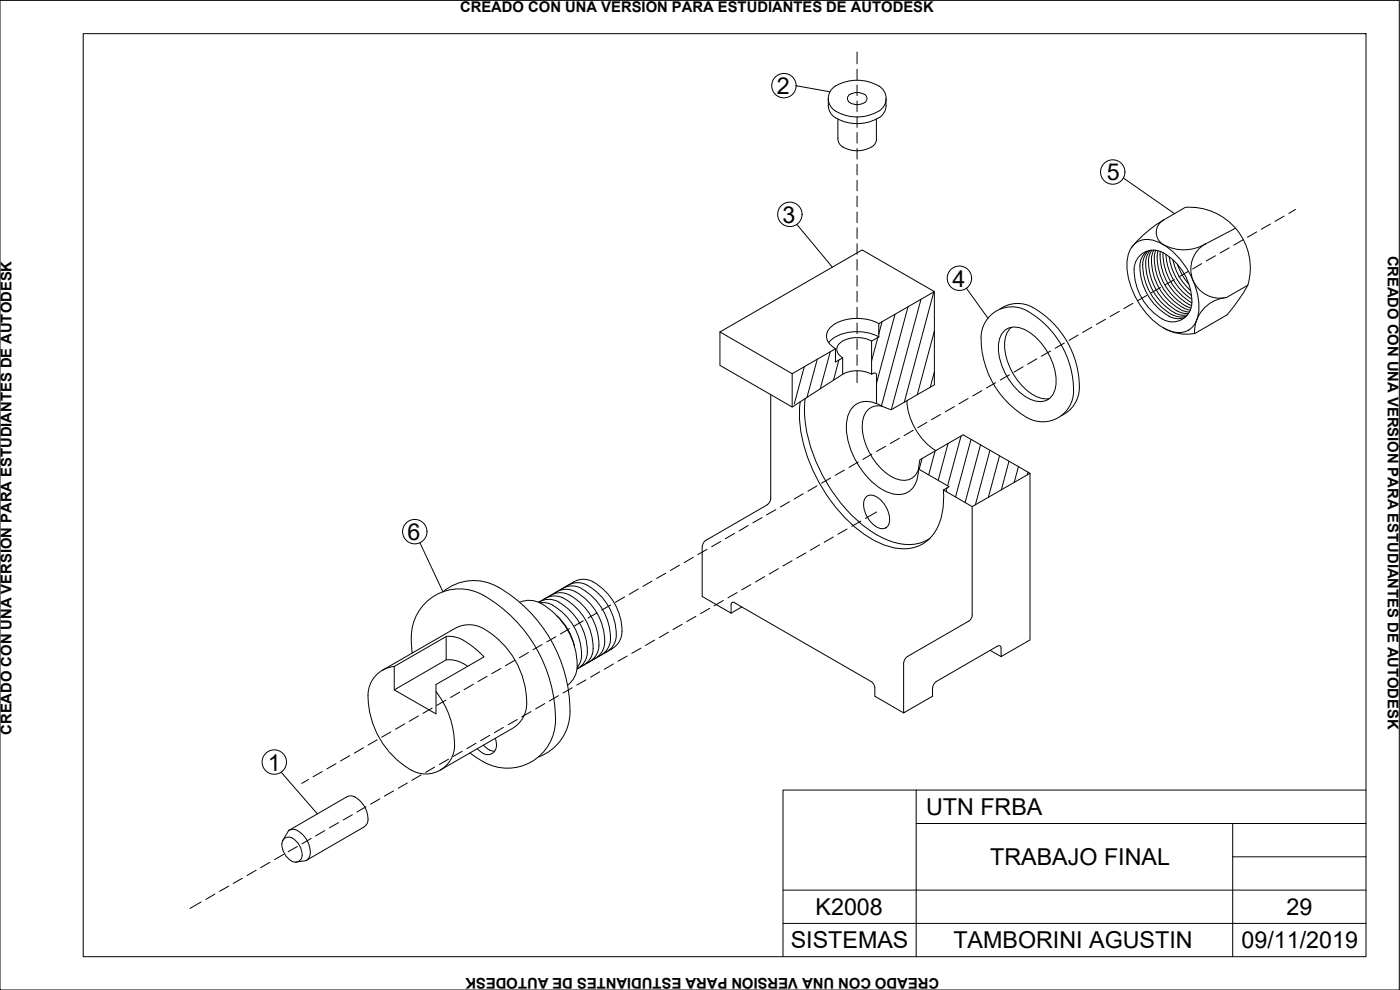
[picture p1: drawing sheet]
<svg xmlns="http://www.w3.org/2000/svg" width="420mm" height="297mm" viewBox="0 0 420 297" stroke-linecap="round" stroke-linejoin="round" font-family="sans-serif">
<!-- layer: 0 -->
<g fill="none" stroke="#000" stroke-width=".3">
<path d="M0 .1h419.9v296.9h-419.9zM25 10.1h385v276.9h-385zM238.9 25.7l10.2 1.8M248.6 29.6a5.5 5.5 0 0 0 1.6 5.4 12.8 12.8 0 0 0 13.5 .3M251.5 35.7v5.9a3.5 3.5 0 0 0 3.1 3.2 8.7 8.7 0 0 0 7-.7M255.1 28.3a1.52 1.52 0 0 0-.7 1.6 1.52 1.52 0 0 0 1.3 1.2l1.9 .3 1.8-.6M255.1 28.3l1.2-.4 1.3-.1 1.8 .5M259.5 28.3a1.46 1.46 0 0 1 0 2.5M263 35.7v6.4l-.6 1.3-.8 .7M263.7 25.8a12.6 12.6 0 0 0-14 .8 4.5 4.5 0 0 0 2.4 7.4 12.9 12.9 0 0 0 11.6-.7M263.8 25.8a4.3 4.3 0 0 1 0 7.5M265.9 29.6v2"/>
<path d="M265.9 31.6l-.2 1.3-.5 1.1-1.4 1.3M337.1 53.4l15.4 10.7M239.1 67.3l10.7 12.9M340.5 73.2a7.1 7.1 0 0 1 8.5 .1 23.6 23.6 0 0 1 10.8 20.1 6.2 6.2 0 0 1-6.2 6.4 16.2 16.2 0 0 1-11.3-8.1 20.6 20.6 0 0 1-3.8-14.7 6.9 6.9 0 0 1 2-3.8zM344.2 75.4a6.6 6.6 0 0 0-1.9 7 16.9 16.9 0 0 0 9.8 13l2.1 .2 1.4-.3M344.6 75.3a6.8 6.8 0 0 0-1.5 6.7 17.3 17.3 0 0 0 8.5 12.4M345.2 75.1a6.9 6.9 0 0 0-1.2 6.4 16.6 16.6 0 0 0 10.1 13h2.2M345.7 75.1a7.2 7.2 0 0 0-.8 5.8 16.5 16.5 0 0 0 10.1 13l1.7 .2M346.3 75a7.6 7.6 0 0 0-.5 5.4 17.3 17.3 0 0 0 8.4 12.4M346.9 75.1a9.3 9.3 0 0 0 0 6.1 17.3 17.3 0 0 0 8.2 11.1M347.3 76.8a16.7 16.7 0 0 0 10.2 15.6M347.5 75.2l-.2 1.6"/>
<path d="M348.2 75.5a17.1 17.1 0 0 0 8.6 15.8M349 75.8a17.3 17.3 0 0 1 8.7 15M349.3 66a4.3 4.3 0 0 0-2.3 4.2 4.3 4.3 0 0 0 3 3.6 12.7 12.7 0 0 0 11.8-.6 8.7 8.7 0 0 0-3.8 10.7 8.7 8.7 0 0 0 10 5.4l6.5-3.7a56 56 0 0 1-6.2 8.9l-9.8 5.6M349.9 76.4a17.3 17.3 0 0 0 7.7 13.4M350.9 77.1a17.3 17.3 0 0 0 6.6 11.5M352 78a17.2 17.2 0 0 0 5.3 9.2M353.4 79.5a17.7 17.7 0 0 0 3.3 5.7M355.7 62.2a51.6 51.6 0 0 0-14.4 10.1l-1.7 1.9M355.8 62.2a18.2 18.2 0 0 1 18.7 23.3M370.8 68.5l-9.2 4.8M216.1 99.6v10l21.6 12.5v-10M216.1 99.6l21.6 12.5"/>
<path d="M263.7 97.1l16.7-9.6-21.7-12.5-42.6 24.6M263.7 97.1v4l-2.1 1.2M263.7 97.1a14.1 14.1 0 0 0-13.9 .6 3.7 3.7 0 0 0 0 6.3l.9 .6M264.7 96.5l-1 3.7M268.6 94.3l-5.5 20.6M272.5 92.1l-8 29.7M276.4 89.8l-8.9 33.1M280.2 87.6l-8.8 33M280.4 87.5v28l-13 7.5-2.7-1.1M280.4 99.3l-5.1 19.1M290 86.5l6.5 9M301.4 99.2a6 6 0 0 1 7.4 .4 18.5 18.5 0 0 1 8 16.4 4.8 4.8 0 0 1-7 4 18.2 18.2 0 0 1-10-17.4 5.8 5.8 0 0 1 1.6-3.4z"/>
<path d="M303.6 98.2a7.9 7.9 0 0 0-1.9 7.8 18.4 18.4 0 0 0 10.3 13.4l2 .3 .9-.1M310 92.3a9.2 9.2 0 0 0-10.1 .5M310.1 92.3a27.3 27.3 0 0 1 13.6 26 9.3 9.3 0 0 1-5.3 6.5M349 98.3a13.4 13.4 0 0 0 9.5 1.7M351.6 94.3l2.5 .8 1.9-.2M354.2 92.9l1.3 .5 1.5 .2M355.1 92.3l2.2 .8M356.8 91.3l.8 .4M357.7 90.8a5.9 5.9 0 0 1-3.5 5.3 5.9 5.9 0 0 1-6.3-1 16.9 16.9 0 0 1-7.3-15.8 5.8 5.8 0 0 1 8.4-3.5 17.2 17.2 0 0 0 8.7 15M367.4 89.4a10.4 10.4 0 0 0-8.9 10.6M231.3 118.4v31.2M237.7 112.1l13-7.5v4l2.2-1.2v4.9l-15.2 9.8"/>
<path d="M241.4 110l-3 11.2M241.6 119.6a42.2 42.2 0 0 0 7.3 26.6 39.9 39.9 0 0 0 17.6 15.9 13.4 13.4 0 0 0 12.6-.6M245.3 107.8l-3.1 11.4M249.2 105.5l-3 11.2M251.8 108l-1.7 6.1M252.9 112.3a9.6 9.6 0 0 1 8.7 0M261.6 102.3a8.8 8.8 0 0 0-9.9 1.1 2.52 2.52 0 0 0 1.2 3.9M261.6 102.3v10l.4-.3M262 112l.7-.1 .4 .8M263.1 112.7v8.4M263.4 101.3l-1.8 7M263.7 101.1a13.9 13.9 0 0 0-14 .7l-1 1"/>
<path d="M280.4 111.6l-1.2 4.5M294.4 101.3a27.8 27.8 0 0 0 13.9 24M294.4 101.3a9.3 9.3 0 0 1 5.5-8.4 9.3 9.3 0 0 1 9.9 1.3 27.2 27.2 0 0 1 12.2 25.1 9.2 9.2 0 0 1-13.7 6M240.2 120.5a42.1 42.1 0 0 0 7 26.6 39.1 39.1 0 0 0 18.6 16.6 12.3 12.3 0 0 0 13.4-2.3 18.6 18.6 0 0 0 3.9-14.4M264.7 121.9a6.8 6.8 0 0 0-9.1 .6 11.9 11.9 0 0 0-1 10 23.6 23.6 0 0 0 11.5 15.1 6.1 6.1 0 0 0 8.4-2.1 9.9 9.9 0 0 0 1.1-4.8M264.7 121.9a4.8 4.8 0 0 0-5.8 4.6 18.3 18.3 0 0 0 9.8 17.1 4.8 4.8 0 0 0 7-2.8M272.2 120.2a19.1 19.1 0 0 0 8.7 15M276.7 137.6l-.9 3.2M280.6 135.3l-1.9 7.2M284.5 133.1l-2.9 11M288.4 130.8l-4 14.9M291.4 131.8l-4.6 17.3"/>
<path d="M294.3 133.5l-4.7 17.3M297.1 135.1l-4.4 16.4M300 136.7l-3.4 12.5M302.8 138.4l-2.3 8.6M231.3 149.6l-.2 .8-.9 1.1-18.4 10.6M259.9 149.2a2.92 2.92 0 0 1 4.2 .6 7.5 7.5 0 0 1 2.5 7.7 2.43 2.43 0 0 1-3.9 .4 7.8 7.8 0 0 1-3.2-8.2zM275.6 140.7l9.3 5.3-1.8 1M275.6 140.7l.5-2.7 13-7.5 20 11.5M283.1 147l8.7 5 17.3-10v50l-8.7 5v-2.9l-.4-.4-.6 .2-18.4 10.6-.9 1-.2 .9M284.2 146.4l-.3 1.1M291.8 152v32.5l-.2 .9-.9 1-18.4 10.6M305.6 140l-1.2 4.7"/>
<path d="M308.5 141.7l-.2 .8M126 162.8l7 14.8a14.7 14.7 0 0 1 18.3-.4 42.6 42.6 0 0 1 19.5 39.1 14.4 14.4 0 0 1-9.2 10.8M145.1 178.6a42.8 42.8 0 0 1 21.4 40 14.4 14.4 0 0 1-21.4 10M145.1 178.6a14.6 14.6 0 0 0-15.5 .7 14.6 14.6 0 0 0-6.1 14.2l.2 2.4M166.2 178.2a6 6 0 0 1 7.7 .1 16.8 16.8 0 0 1 7.4 15.9l-.7 1.4-.9 1.2-2 1.2M169.3 179.6a5.8 5.8 0 0 0-6.6 .6M169.3 179.6a16.8 16.8 0 0 1 8.5 16.5l-.6 1.5-1 1.2-2 1.2M171.1 178.6a5.8 5.8 0 0 0-6.6 .6M171.1 178.6a16.8 16.8 0 0 1 8.4 16.6l-.6 1.4-1 1.2-2 1.2M172.2 174.6l-10.6 6.1M174.5 176.6a5.8 5.8 0 0 0-6.6 .5M174.6 176.6a16.8 16.8 0 0 1 8.4 16.6l-.6 1.4-1 1.2-2 1.2"/>
<path d="M176.3 175.6a5.8 5.8 0 0 0-6.6 .6M176.3 175.6a16.8 16.8 0 0 1 8.4 16.6l-.6 1.4-.9 1.2-2 1.2M178 174.6a5.8 5.8 0 0 0-6.6 .6M178 174.6a16.7 16.7 0 0 1 8.4 16.5l-.6 1.5-1 1.2-2 1.2M210.7 164v15l8.7 5v-2.5M211.9 162.1l-.7 .6-.4 1.3M118.3 200a8.8 8.8 0 0 0-7.8 10.2 25.4 25.4 0 0 0 14.6 21.6 8.7 8.7 0 0 0 11.3-8.2M133.9 190.9a10.6 10.6 0 0 1 8.1 3.2l3.2 3M133.9 198l3 .2 2.1 .9M136.4 188.6l-21.6 12.5M136.5 188.6a8.9 8.9 0 0 1 10 .8 25.5 25.5 0 0 1 11.4 23.5 8.7 8.7 0 0 1-4.2 5.7M139 199.1l1.4 .8"/>
<path d="M145.2 197.1l-14.3 8.3v8.8l-12.6-7.2 15.6-9v-7l-15.6 9v7M156 180.7a7.2 7.2 0 0 1 6.4 .4M161.7 180.7a5.9 5.9 0 0 1 7 .6 16.8 16.8 0 0 1 7.4 15.8l-1.1 2.1-1.8 1.5 10.6-6.1M162.1 180.9h2.2l1.6 .7M162.4 181.1a21.2 21.2 0 0 1 10.6 20.4l-1 2.3-1.7 1.8M165.9 181.6a16.8 16.8 0 0 1 8.4 16.7l-1.1 2M167.1 184.8a17.3 17.3 0 0 1 5.3 9.1M220.5 180.9l41 23.6 .6 .6 .4 .9 .1 2.9 8.6 5M220.5 180.8l-.7-.1-.4 .7M222.6 182.1l-3.2 1.9M271.2 198.9v15l8.7-5v-2.5M272.3 197l-.6 .6-.5 1.3"/>
<path d="M297.2 195.1l3.2 1.9M130.9 207.5a26 26 0 0 1 5.5 16.1M153.7 218.6l-21.6 12.5M84.4 231.7l10.8 12.5M103.9 239.2l-17.3 10M104 239.1l1.3-.3 1.3 .3M106.5 239.2a7.1 7.1 0 0 1 3.6 8l-1 1-17.3 10-3.2 .5M141 225.9l4.1 2.7M143.3 224.6l1.8 1.5M145.1 223.6a4.6 4.6 0 0 0 3.4 1.8M148.7 221.5a3.4 3.4 0 0 1-1.9 4.9h-.9l-.8-.3M275 237.1v49.9"/>
<path d="M410 237.1h-175v49.9M84.6 253.2a5.4 5.4 0 0 0 4.3 5.5 2.14 2.14 0 0 0 1.7-2.8 5.2 5.2 0 0 0-4.2-4.7l-1.1 .5-.5 .6-.2 .9M86.6 249.2a3.2 3.2 0 0 1 4.1 1.1 6.8 6.8 0 0 1 2.1 7l-1 .9M86.6 249.2l-1.8 3.2M275 247.1h135M370 257.1h40M370 247.1v39.9M235 267.1h175M235 277.1h175"/>
<circle cx="235.3" cy="25.7" r="3.7"/>
<circle cx="333.9" cy="51.6" r="3.7"/>
<circle cx="237" cy="64.3" r="3.7"/>
<circle cx="287.9" cy="83.5" r="3.7"/>
<circle cx="124.5" cy="159.5" r="3.7"/>
<circle cx="82.3" cy="228.6" r="3.7"/>
</g>
<!-- layer: Punteadas -->
<g fill="none" stroke="#000" stroke-width=".3">
<path d="M257.2 15.6v3.6M257.2 20.8v3.1M257.2 25.5v3.2M257.2 30.3v3.2M257.2 35v3.2M257.2 39.8v3.2M257.2 44.6v3.1M257.2 49.3v3.2M257.2 54.1v3.2M257.2 58.8v3.2M257.2 63.6v3.2M257.2 68.4v3.1"/>
<path d="M257.2 73.1v3.2M257.2 77.9v3.2M360.6 79.1l-2.7 1.6M364.8 76.7l-2.8 1.6M368.9 74.4l-2.8 1.5M373 72l-2.7 1.6M377.1 69.6l-2.7 1.6M381.3 67.2l-2.8 1.6M385.4 64.8l-2.7 1.6M388.8 62.9l-2 1.1M257.2 82.7v3.1M257.2 87.4v3.2"/>
<path d="M257.2 92.2v3.2M257.2 96.9v3.2M327.7 98.2l-2.8 1.6M331.8 95.8l-2.7 1.6M335.9 93.4l-2.7 1.6M340 91l-2.7 1.6M344.2 88.6l-2.8 1.6M348.3 86.3l-2.8 1.5M352.4 83.9l-2.7 1.6M356.5 81.5l-2.7 1.6M257.2 101.7v3.2M257.2 106.5v3.1"/>
<path d="M257.2 111.2v3.6M290.5 119.6l-2.7 1.6M294.7 117.2l-2.8 1.6M298.8 114.8l-2.8 1.6M302.9 112.5l-2.7 1.5M307 110.1l-2.7 1.6M311.1 107.7l-2.7 1.6M315.3 105.3l-2.8 1.6M319.4 102.9l-2.7 1.6M323.6 100.5l-2.8 1.6M257.6 138.6l-2.8 1.6M261.7 136.3l-2.8 1.6"/>
<path d="M265.8 133.9l-2.7 1.6M269.9 131.5l-2.7 1.6M274.1 129.1l-2.8 1.6M278.2 126.7l-2.8 1.6M282.3 124.4l-2.8 1.5M286.4 122l-2.7 1.6M224.5 157.7l-2.7 1.6M228.7 155.3l-2.8 1.6M232.8 152.9l-2.8 1.6M236.9 150.5l-2.7 1.6M241 148.2l-2.7 1.6M245.2 145.8l-2.8 1.6"/>
<path d="M249.3 143.4l-2.8 1.6M253.4 141l-2.7 1.6M254.2 158.7l-2.7 1.6M258.4 156.4l-2.8 1.5M263.1 153.6l-3.4 2M187.5 179.1l-2.8 1.6M191.6 176.7l-2.8 1.6M195.7 174.4l-2.7 1.5M199.8 172l-2.7 1.6M203.9 169.6l-2.7 1.6M208.1 167.2l-2.8 1.6M212.2 164.8l-2.8 1.6"/>
<path d="M216.3 162.5l-2.7 1.5M220.4 160l-2.7 1.7M221.2 177.8l-2.7 1.6M225.3 175.4l-2.7 1.6M229.5 173l-2.8 1.6M233.6 170.6l-2.8 1.6M237.7 168.3l-2.8 1.5M241.9 165.9l-2.8 1.6M246 163.5l-2.8 1.6M250.1 161.1l-2.7 1.6M154.4 198.1l-2.7 1.7M158.6 195.8l-2.8 1.6"/>
<path d="M162.7 193.4l-2.8 1.6M166.8 191l-2.7 1.6M170.9 188.6l-2.7 1.6M175 186.3l-2.7 1.6M179.2 183.9l-2.8 1.5M183.3 181.5l-2.7 1.6M184.1 199.2l-2.7 1.6M188.2 196.8l-2.7 1.6M192.4 194.5l-2.8 1.5M196.5 192.1l-2.8 1.6M200.6 189.7l-2.7 1.6M204.7 187.3l-2.7 1.6"/>
<path d="M208.8 184.9l-2.7 1.6M213 182.5l-2.8 1.6M217.1 180.2l-2.8 1.6M117.3 219.6l-2.7 1.6M121.5 217.2l-2.8 1.6M125.6 214.8l-2.8 1.6M129.7 212.5l-2.7 1.5M133.8 210.1l-2.7 1.6M138 207.7l-2.8 1.6M142.1 205.3l-2.8 1.6M146.2 202.9l-2.8 1.6M150.3 200.6l-2.7 1.5"/>
<path d="M151.1 218.3l-2.7 1.5M155.2 215.9l-2.7 1.6M159.3 213.5l-2.7 1.6M163.5 211.1l-2.8 1.6M167.6 208.7l-2.8 1.6M171.7 206.4l-2.7 1.5M175.9 204l-2.8 1.6M180 201.6l-2.8 1.6M92.6 233.9l-2 1.2M96.7 231.5l-2.8 1.6M100.8 229.1l-2.7 1.6M104.9 226.7l-2.7 1.6"/>
<path d="M109.1 224.4l-2.8 1.6M113.2 222l-2.8 1.5M114 239.7l-2.7 1.6M118.1 237.3l-2.7 1.6M122.3 234.9l-2.8 1.6M126.4 232.5l-2.8 1.6M130.5 230.2l-2.8 1.6M134.6 227.8l-2.7 1.5M138.7 225.4l-2.7 1.6M142.9 223l-2.8 1.6M147 220.6l-2.8 1.6M81 258.7l-2.8 1.6"/>
<path d="M85.1 256.4l-2.7 1.5M89.2 254l-2.7 1.6M93.4 251.6l-2.8 1.6M97.5 249.2l-2.8 1.6M101.6 246.8l-2.8 1.6M105.7 244.5l-2.7 1.5M109.9 242l-2.8 1.7M60.4 270.6l-3.4 2M64.5 268.3l-2.7 1.6M68.6 265.9l-2.7 1.5M72.7 263.5l-2.7 1.6M76.9 261.1l-2.8 1.6"/>
</g>
<g font-size="7">
<text x="233.2" y="28.2">2</text>
<text x="332.1" y="54.1">5</text>
<text x="234.9" y="66.9">3</text>
<text x="285.8" y="86">4</text>
<text x="122.3" y="162">6</text>
<text x="80.4" y="231.2">1</text>
<text x="277.9" y="244.5">UTN FRBA</text>
<text x="297.2" y="259.6">TRABAJO FINAL</text>
<text x="244.8" y="274.5">K2008</text>
<text x="386.1" y="274.5">29</text>
<text x="237.3" y="284.6">SISTEMAS</text>
<text x="286.1" y="284.6">TAMBORINI AGUSTIN</text>
<text x="372.6" y="284.4">09/11/2019</text>
</g>
<g font-size="4.4">
<text x="138.1" y="3.6">CREADO CON UNA VERSIÓN PARA ESTUDIANTES DE AUTODESK</text>
<text x="416.5" y="76.7" transform="rotate(90 416.5 76.7)">CREADO CON UNA VERSIÓN PARA ESTUDIANTES DE AUTODESK</text>
<text x="3.5" y="220.5" transform="rotate(-90 3.5 220.5)">CREADO CON UNA VERSIÓN PARA ESTUDIANTES DE AUTODESK</text>
<text x="281.9" y="293.6" transform="rotate(-180 281.9 293.6)">CREADO CON UNA VERSIÓN PARA ESTUDIANTES DE AUTODESK</text>
</g>
</svg>
